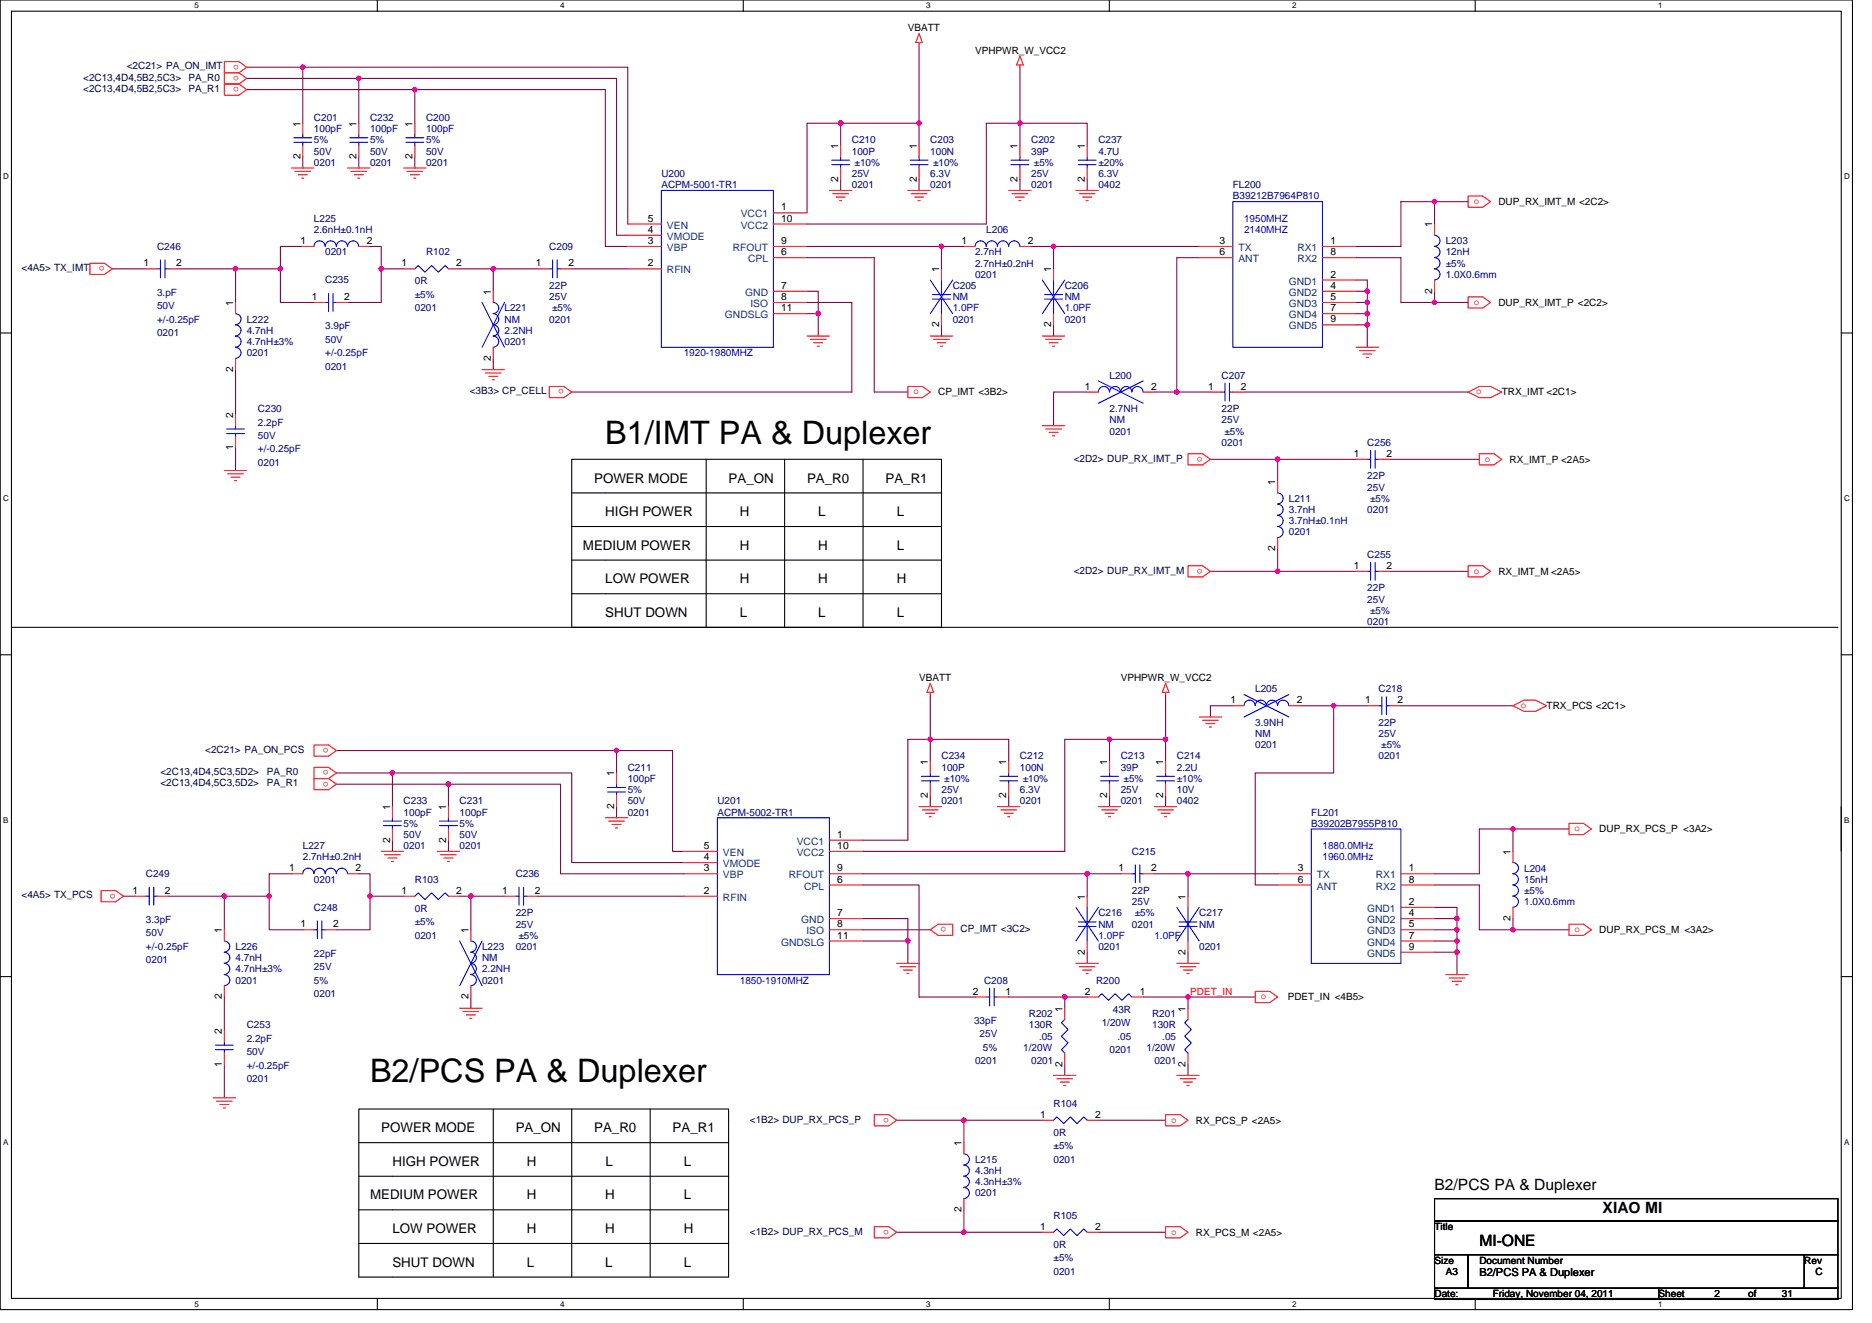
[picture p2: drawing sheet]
<svg xmlns="http://www.w3.org/2000/svg" width="297mm" height="210mm" viewBox="0 0 297 210" stroke-linecap="round" stroke-linejoin="round" font-family="sans-serif">
<path d="M0 0h293.9v207.9h-293.9zM1.8 1.8h290.4v204.3h-290.4z" fill="none" stroke="#000" stroke-width=".17"/>
<g fill="#fff">
<path d="M30.8 .2h.7v1.4h-.7z"/>
<path d="M30.8 206.3h.7v1.4h-.7z"/>
</g>
<path d="M59.9 0v1.8M59.9 206.1v1.8" fill="none" stroke="#000" stroke-width=".17"/>
<g fill="#fff">
<path d="M88.9 .2h.7v1.4h-.7z"/>
<path d="M88.9 206.3h.7v1.4h-.7z"/>
</g>
<path d="M117.9 0v1.8M117.9 206.1v1.8" fill="none" stroke="#000" stroke-width=".17"/>
<g fill="#fff">
<path d="M147 .2h.7v1.4h-.7z"/>
<path d="M147 206.3h.7v1.4h-.7z"/>
</g>
<path d="M176 0v1.8M176 206.1v1.8" fill="none" stroke="#000" stroke-width=".17"/>
<g fill="#fff">
<path d="M205 .2h.7v1.4h-.7z"/>
<path d="M205 206.3h.7v1.4h-.7z"/>
</g>
<path d="M234.1 0v1.8M234.1 206.1v1.8" fill="none" stroke="#000" stroke-width=".17"/>
<g fill="#fff">
<path d="M263.1 .2h.7v1.4h-.7z"/>
<path d="M263.1 206.3h.7v1.4h-.7z"/>
<path d="M.5 27.3h.9v1.4h-.9z"/>
<path d="M292.6 27.3h.9v1.4h-.9z"/>
<path d="M.5 78.4h.9v1.4h-.9z"/>
<path d="M292.6 78.4h.9v1.4h-.9z"/>
</g>
<path d="M0 52.9h1.8M292.2 52.9h1.7" fill="none" stroke="#000" stroke-width=".17"/>
<g fill="#fff">
<path d="M.5 129.5h.8v1.4h-.8z"/>
<path d="M292.6 129.5h.9v1.4h-.9z"/>
</g>
<path d="M0 103.9h1.8M292.2 103.9h1.7" fill="none" stroke="#000" stroke-width=".17"/>
<g fill="#fff">
<path d="M.5 180.5h.8v1.4h-.8z"/>
<path d="M292.6 180.5h.9v1.4h-.9z"/>
</g>
<g fill="none" stroke="#000" stroke-width=".17">
<path d="M90.7 78.2h58.7M90.7 72.9h58.7v26.7h-58.7zM112.1 72.9v26.7M124.5 72.9v26.7M136.9 72.9v26.7M1.8 99.6h289.8M90.7 83.6h58.7M90.7 88.9h58.7M90.7 94.2h58.7M292.2 128v7.1M0 155h1.8M292.2 155h1.7"/>
<path d="M56.9 176h58.7v26.7h-58.7zM78.3 176v26.7M90.7 176v26.7M103.2 176v26.7M56.9 181.4h58.7M56.9 186.7h58.7M56.9 192h58.7M56.9 197.4h58.7M227.6 190.2h64v3.6h-64zM227.6 193.8h64v5.3h-64zM227.6 199.1h5.4v5.4h-5.4zM233 199.1h53.3v5.4h-53.3z"/>
<path d="M286.3 199.1h5.3v5.4h-5.3zM227.6 204.5h35.6v1.7h-35.6zM263.2 204.5h28.4v1.7h-28.4z"/>
</g>
<g fill="none" stroke="#800040" stroke-width=".17">
<path d="M39.2 12.4h17.7v7.2M39.2 14.2h26.6v5.4M39.2 10.7h8.8v8.9M48 10.7h51.6v24.9M56.9 12.4h40.9v24.9h1.8M65.8 14.2h30.3v24.9h3.5M133.4 19.6v3.5M133.4 19.6h12.4M133.4 19.6h-5.3v14.2M145.8 7.1v12.5M145.8 19.6v3.5M161.8 19.6h-5.3v16h-28.4"/>
<path d="M161.8 19.6v3.5M161.8 19.6h10.7v3.5M161.8 10.7v8.9M48 24.9v1.8M48 39.1h-3.5v3.6h-7.1M56.9 24.9v1.8M58.7 39.1h1.8v3.6M65.8 24.9v1.8M128.1 39.1h21.3v3.6M133.4 28.4v1.8M145.8 28.4v1.8M149.4 39.1h3.5"/>
<path d="M161.8 28.4v1.8M163.6 39.1h3.6M167.2 39.1v3.6M167.2 39.1h23.1M172.5 28.4v1.8M227.6 32h5.4M227.6 32h-5.3v7.1h-7.1M227.6 32v3.6M17.8 42.7h5.4M28.5 42.7h8.9v5.3M37.4 58.7v7.1M44.5 42.7v5.3h5.3"/>
<path d="M60.5 42.7h3.5M60.5 42.7v5.3h-5.3M72.9 42.7h5.4M78.3 56.9v1.8M78.3 42.7v3.5M78.3 42.7h7.1M90.7 42.7h8.9M128.1 40.9h10.6v21.3h5.4M128.1 48h7.1v14.2h-44.5M128.1 46.2h1.7v3.6M128.1 49.8h1.7M129.8 49.8v3.5"/>
<path d="M149.4 51.6v1.7M167.2 51.6v1.7M190.3 40.9h-3.6v21.3M215.2 40.9h7.1v7.1h5.3M215.2 48h1.8M215.2 49.8h1.8M215.2 51.6h1.8v3.5M215.2 44.4h1.8v1.8M215.2 46.2h1.8M217 48v1.8M217 46.2v1.8M217 49.8v1.8"/>
<path d="M227.6 48h5.4M227.6 46.2v1.8M37.4 71.1v3.6M172.5 62.2h-5.3v5.4M183.2 62.2h3.5M186.7 62.2h5.4M192.1 72.9h10.6M197.4 62.2h35.6M202.7 72.9h12.5M202.7 72.9v3.6M220.5 72.9h14.2M192.1 90.7h10.6"/>
<path d="M202.7 90.7h12.5M202.7 87.1v3.6M220.5 90.7h12.5M53.4 119.1h44.4v3.6M97.8 119.1h8.9v16h1.8M147.6 110.2v10.7M176.1 117.3v3.6M176.1 117.3h8.9M176.1 117.3h-7.2v17.8h-32M185 117.3v3.6M185 110.2v7.1M195.6 112h-3.5v1.8"/>
<path d="M206.3 112h5.3M211.6 112h5.4M211.6 112v10.7h-12.4v17.8h3.5M222.3 112h17.8M46.3 138.7h-3.6v3.5h-7.1M53.4 124.5h17.8v3.5M53.4 122.7h8.9v5.3M56.9 138.7h1.8v3.5M62.3 133.4v1.7M62.3 122.7h28.4v14.2h17.8M71.2 124.5h17.7v14.2h19.6M71.2 133.4v1.7"/>
<path d="M97.8 128v1.8M136.9 138.7h35.6M147.6 126.2v1.8M160.1 120.9v-3.6h-16v16h-7.2M160.1 126.2v1.8M172.5 138.7h5.3M172.5 138.7v3.5M176.1 126.2v1.8M183.2 138.7h5.3M185 126.2v1.8M188.5 138.7v3.5M188.5 138.7h14.2"/>
<path d="M240.1 131.6h-5.4v7.1h-7.1M240.1 131.6v3.5M240.1 131.6h8.9M19.6 142.2h1.8M26.7 142.2h8.9v5.4M35.6 158.2v5.4M42.7 142.2v5.4h5.3M58.7 142.2v5.4h-5.3M58.7 142.2h5.3M72.9 142.2h1.8v5.4M74.7 142.2h5.3M74.7 158.2v1.8"/>
<path d="M85.4 142.2h23.1M136.9 147.6h10.7M136.9 140.5h8.9v17.7h8.9M136.9 145.8h7.2v3.6M136.9 149.4h7.2M144.1 149.4v3.5M160.1 158.2h8.8M168.9 158.2h3.6M168.9 158.2v1.8M172.5 151.1v1.8M181.4 158.2h7.1M188.5 158.2v1.8"/>
<path d="M188.5 158.2h10.7M188.5 151.1v1.8M227.6 144h3.6v1.8M227.6 145.8h3.6M227.6 147.6h3.6M227.6 149.4h3.6M227.6 151.1h3.6M227.6 140.5h7.1v7.1h5.4M231.2 151.1v3.6M231.2 145.8v1.8M231.2 147.6v1.8M231.2 149.4v1.7"/>
<path d="M240.1 145.8v1.8M240.1 147.6h8.9M35.6 168.9v5.3M142.3 177.8h10.6v3.6M152.9 177.8h12.5M168.9 168.9v1.8M174.3 177.8h10.7M188.5 168.9v1.8M142.3 195.6h10.6M152.9 192v3.6M152.9 195.6h12.5M174.3 195.6h10.7"/>
</g>
<g fill="#f0f" stroke="#f0f" stroke-width=".17">
<circle cx="56.9" cy="12.4" r=".35"/>
<circle cx="48" cy="10.7" r=".35"/>
<circle cx="65.8" cy="14.2" r=".35"/>
<circle cx="149.4" cy="39.1" r=".35"/>
<circle cx="186.7" cy="62.2" r=".35"/>
<circle cx="216.9" cy="46.2" r=".35"/>
<circle cx="216.9" cy="49.8" r=".35"/>
<circle cx="216.9" cy="51.5" r=".35"/>
<circle cx="227.6" cy="32" r=".35"/>
<circle cx="129.8" cy="49.8" r=".35"/>
<circle cx="167.2" cy="39.1" r=".35"/>
<circle cx="216.9" cy="48" r=".35"/>
<circle cx="78.3" cy="42.7" r=".35"/>
<circle cx="97.8" cy="119.1" r=".35"/>
<circle cx="188.5" cy="138.7" r=".35"/>
<circle cx="172.5" cy="138.7" r=".35"/>
<circle cx="231.2" cy="151.1" r=".35"/>
<circle cx="231.2" cy="145.8" r=".35"/>
<circle cx="231.2" cy="147.6" r=".35"/>
<circle cx="231.2" cy="149.3" r=".35"/>
<circle cx="144" cy="149.3" r=".35"/>
<circle cx="62.3" cy="122.7" r=".35"/>
<circle cx="71.1" cy="124.4" r=".35"/>
<circle cx="74.7" cy="142.2" r=".35"/>
<circle cx="227.6" cy="48" r=".35"/>
<circle cx="240.1" cy="131.6" r=".35"/>
<circle cx="240.1" cy="147.6" r=".35"/>
<circle cx="202.7" cy="72.9" r=".35"/>
<circle cx="202.7" cy="90.7" r=".35"/>
<circle cx="152.9" cy="195.6" r=".35"/>
<circle cx="152.9" cy="177.8" r=".35"/>
<circle cx="133.4" cy="19.5" r=".35"/>
<circle cx="145.8" cy="19.5" r=".35"/>
<circle cx="60.5" cy="42.7" r=".35"/>
<circle cx="161.8" cy="19.5" r=".35"/>
<circle cx="147.6" cy="117.3" r=".35"/>
<circle cx="184.9" cy="117.3" r=".35"/>
<circle cx="176" cy="117.3" r=".35"/>
<circle cx="44.5" cy="42.7" r=".35"/>
<circle cx="37.4" cy="42.7" r=".35"/>
<circle cx="58.7" cy="142.2" r=".35"/>
<circle cx="42.7" cy="142.2" r=".35"/>
<circle cx="35.6" cy="142.2" r=".35"/>
<circle cx="211.6" cy="112" r=".35"/>
<circle cx="168.9" cy="158.2" r=".35"/>
<circle cx="188.5" cy="158.2" r=".35"/>
</g>
<g fill="none" stroke="#f00" stroke-width=".17">
<path d="M35.6 9.8h2.3l1.3 .9-1.3 .9h-2.3zM35.6 13.3h2.3l1.3 .9-1.3 .9h-2.3zM37.9 11.6h-2.3v1.7h2.3M37.9 11.6l1.3 .8-1.3 .9M48 19.6v1.7M56.9 19.6v1.7M65.8 19.6v1.7M145.8 5.3l.6 1.5h-1.1zM145.8 6.8v.3M161.8 8.9l.6 1.4h-1.1zM161.8 10.3v.4M46.3 26.7h3.5"/>
<path d="M46.8 27.2h2.5M47.3 27.7h1.5M47.9 28.3h.3M48 23.1v1.8M48 39.1h1.8M55.2 26.7h3.5M55.7 27.2h2.5M56.2 27.7h1.5M56.8 28.3h.3M56.9 23.1v1.8M56.9 39.1h1.8M64 26.7h3.6"/>
<path d="M64.6 27.2h2.5M65.1 27.7h1.4M65.7 28.3h.3M65.8 23.1v1.8M99.6 39.1h5.3M99.6 37.3h5.3M99.6 35.6h5.3M122.7 33.8h5.4M122.7 35.6h5.4M122.7 39.1h5.4M131.6 30.2h3.6M132.1 30.8h2.5"/>
<path d="M132.7 31.3h1.4M133.2 31.8h.4M133.4 23.1v1.8M133.4 26.7v1.7M144.1 30.2h3.5M144.6 30.8h2.5M145.1 31.3h1.5M145.7 31.8h.3M145.8 23.1v1.8M145.8 26.7v1.7M152.9 39.1h1.8M160.1 30.2h3.5"/>
<path d="M160.6 30.8h2.5M161.1 31.3h1.5M161.7 31.8h.3M161.8 39.1h1.8M161.8 23.1v1.8M161.8 26.7v1.7M170.7 30.2h3.6M171.3 30.8h2.5M171.8 31.3h1.4M172.3 31.8h.4M172.5 23.1v1.8M172.5 26.7v1.7"/>
<path d="M190.3 39.1h5.3M209.8 39.1h5.4M227.6 35.6v1.7M233 31.1h2.3l1.2 .9-1.2 .9h-2.3zM14.3 41.8h2.3l1.2 .9-1.2 .9h-2.3zM23.2 42.7h1.7M26.7 42.7h1.8M37.4 48v1.8M37.4 56.9v1.8M49.8 48h1.8M53.4 48h1.8M64 42.7h1.8"/>
<path d="M71.2 42.7h1.7M76.5 58.7h3.5M77 59.2h2.5M77.6 59.7h1.4M78.3 46.2v1.8M78.3 55.1v1.8M85.4 42.7h1.8M88.9 42.7h1.8M99.6 42.7h5.3M122.7 48h5.4M122.7 40.9h5.4M122.7 46.2h5.4"/>
<path d="M122.7 49.8h5.4M128.1 53.3h3.5M128.6 53.9h2.5M129.1 54.4h1.5M129.7 54.9h.3M147.6 53.3h3.6M148.1 53.9h2.5M148.7 54.4h1.4M149.2 54.9h.4M149.4 42.7v1.7M149.4 49.8v1.8M165.4 53.3h3.5"/>
<path d="M165.9 53.9h2.5M166.5 54.4h1.4M167 54.9h.3M167.2 42.7v1.7M167.2 49.8v1.8M190.3 40.9h5.3M209.8 40.9h5.4M209.8 44.4h5.4M209.8 46.2h5.4M209.8 48h5.4M209.8 49.8h5.4M209.8 51.6h5.4"/>
<path d="M215.2 55.1h3.5M215.7 55.6h2.5M216.2 56.2h1.5M216.8 56.7h.3M227.6 44.4v1.8M233 47.1h2.3l1.2 .9-1.2 .9h-2.3zM35.6 74.7h3.6M36.1 75.2h2.5M36.7 75.7h1.4M37.2 76.3h.3M37.4 69.3v1.8M37.4 65.8v1.8"/>
<path d="M78.1 60.3h.3M87.2 61.3h2.3l1.2 .9-1.2 .9h-2.3zM144.1 61.3h2.3l1.2 .9-1.2 .9h-2.3zM165.4 67.6h3.5M165.9 68.1h2.5M166.5 68.6h1.4M167 69.2h.3M172.5 62.2h1.8M181.4 62.2h1.8M188.5 72h2.3l1.3 .9-1.3 .9h-2.3zM192.1 62.2h1.7M195.6 62.2h1.8"/>
<path d="M202.7 76.5v1.7M215.2 72.9h1.8M218.7 72.9h1.8M233 62.2l1.7-.9h1.8l1.8 .9-1.8 .9h-1.8zM234.7 72h2.3l1.3 .9-1.3 .9h-2.3zM188.5 89.8h2.3l1.3 .9-1.3 .9h-2.3zM202.7 85.3v1.8M215.2 90.7h1.8M218.7 90.7h1.8M233 89.8h2.3l1.2 .9-1.2 .9h-2.3zM49.8 118.2h2.3l1.3 .9-1.3 .9h-2.3zM147.6 108.5l.5 1.4h-1z"/>
<path d="M147.6 109.9v.3M185 108.5l.5 1.4h-1.1zM185 109.9v.3M190.3 113.8h3.5M190.8 114.3h2.5M191.3 114.9h1.5M191.9 115.4h.3M195.6 112h1.8M204.5 112h1.8M217 112h1.7M220.5 112h1.8M240.1 112l1.7-.9h1.8l1.8 .9-1.8 .9h-1.8z"/>
<path d="M46.3 138.7h1.7M49.8 121.8h2.3l1.3 .9-1.3 .9h-2.3zM49.8 123.6h2.3l1.3 .9-1.3 .8h-2.3zM55.2 138.7h1.7M60.5 135.1h3.5M61 135.7h2.5M61.5 136.2h1.5M62.1 136.7h.3M62.3 128v1.8M62.3 131.6v1.7M69.4 135.1h3.5M69.9 135.7h2.5"/>
<path d="M70.4 136.2h1.5M71 136.7h.3M71.2 128v1.8M71.2 131.6v1.7M96.1 129.8h3.5M96.6 130.3h2.5M97.1 130.9h1.4M97.7 131.4h.3M97.8 122.7v1.8M97.8 126.2v1.8M108.5 138.7h5.3M108.5 136.9h5.3"/>
<path d="M108.5 135.1h5.3M131.6 133.3h5.3M131.6 135.1h5.3M131.6 138.7h5.3M145.8 128h3.6M146.4 128.5h2.5M146.9 129.1h1.4M147.4 129.6h.4M147.6 120.9v1.8M147.6 124.5v1.7M158.3 128h3.5M158.8 128.5h2.5"/>
<path d="M159.3 129.1h1.5M159.9 129.6h.3M160.1 120.9v1.8M160.1 124.5v1.7M174.3 128h3.5M174.8 128.5h2.5M175.3 129.1h1.5M175.9 129.6h.3M176.1 120.9v1.8M176.1 124.5v1.7M177.8 138.7h1.8M181.4 138.7h1.8"/>
<path d="M183.2 128h3.5M183.7 128.5h2.5M184.2 129.1h1.5M184.8 129.6h.3M185 120.9v1.8M185 124.5v1.7M202.7 138.7h5.4M222.3 138.7h5.3M240.1 135.1v1.8M249 130.7h2.3l1.2 .9-1.2 .9h-2.3zM16 141.4h2.3l1.3 .8-1.3 .9h-2.3zM21.4 142.2h1.8"/>
<path d="M24.9 142.2h1.8M35.6 147.6v1.8M35.6 156.5v1.7M48 147.6h1.8M51.6 147.6h1.8M64 142.2h1.8M71.2 142.2h1.7M74.7 147.6v1.8M74.7 156.5v1.7M80 142.2h1.8M83.6 142.2h1.8M108.5 142.2h5.3"/>
<path d="M131.6 147.6h5.3M131.6 140.5h5.3M131.6 145.8h5.3M131.6 149.4h5.3M142.3 152.9h3.5M142.8 153.4h2.5M143.3 154h1.5M143.9 154.5h.3M147.6 147.6l1.3-.9h2.3v1.8h-2.3zM154.7 158.2h1.8M158.3 158.2h1.8M170.7 152.9h3.6"/>
<path d="M171.3 153.4h2.5M171.8 154h1.4M172.3 154.5h.4M172.5 142.2v1.8M172.5 149.4v1.7M172.5 158.2h1.8M179.6 158.2h1.8M186.7 152.9h3.6M187.3 153.4h2.5M187.8 154h1.4M188.3 154.5h.4M188.5 142.2v1.8"/>
<path d="M188.5 149.4v1.7M199.2 157.4h2.3l1.2 .8-1.2 .9h-2.3zM202.7 140.5h5.4M222.3 140.5h5.3M222.3 144h5.3M222.3 145.8h5.3M222.3 147.6h5.3M222.3 149.4h5.3M222.3 151.1h5.3M229.4 154.7h3.6M229.9 155.2h2.5M230.5 155.7h1.4"/>
<path d="M231 156.3h.3M240.1 144v1.8M249 146.7h2.3l1.2 .9-1.2 .9h-2.3zM33.8 174.2h3.6M34.4 174.8h2.4M34.9 175.3h1.4M35.4 175.9h.4M35.6 167.1v1.8M35.6 163.6v1.8M72.9 160h3.6M73.5 160.5h2.5M74 161.1h1.4"/>
<path d="M74.5 161.6h.4M138.7 176.9h2.3l1.3 .9-1.3 .9h-2.3zM165.4 177.8h1.8M167.2 170.7h3.5M167.7 171.2h2.5M168.2 171.7h1.5M168.8 172.3h.3M168.9 160v1.8M168.9 167.1v1.8M172.5 177.8h1.8M185 176.9h2.3l1.2 .9-1.2 .9h-2.3zM186.7 170.7h3.6"/>
<path d="M187.3 171.2h2.5M187.8 171.7h1.4M188.3 172.3h.4M188.5 160v1.8M188.5 167.1v1.8M138.7 194.7h2.3l1.3 .9-1.3 .9h-2.3zM152.9 181.4v1.7M152.9 190.2v1.8M165.4 195.6h1.8M172.5 195.6h1.8M185 194.7h2.3l1.2 .9-1.2 .9h-2.3z"/>
</g>
<g fill="none" stroke="#00f" stroke-width=".17">
<path d="M46.6 21.9h2.9M46.6 22.6h2.9M48 21.3v.6M48 22.6v.5M51.6 39.1a.88 .88 0 0 0-.9-.9 .88 .88 0 0 0-.9 .9M53.4 39.1a.88 .88 0 0 0-.9-.9 .88 .88 0 0 0-.9 .9M55.5 21.9h2.9M55.5 22.6h2.9M56.9 39.1a.89 .89 0 0 0-.9-.9 .89 .89 0 0 0-.9 .9 .88 .88 0 0 0-.8-.9 .88 .88 0 0 0-.9 .9M56.9 21.3v.6M56.9 22.6v.5M64.4 21.9h2.8"/>
<path d="M64.4 22.6h2.8M65.8 21.3v.6M65.8 22.6v.5M104.9 30.2h17.8v24.9h-17.8zM132 25.4h2.8M132 26.1h2.8M133.4 24.9v.5M133.4 26.1v.6M144.4 25.4h2.9M144.4 26.1h2.9M145.8 24.9v.5M145.8 26.1v.6"/>
<path d="M160 39.1a.89 .89 0 0 0-.9-.9 .89 .89 0 0 0-.8 .9 .89 .89 0 0 0-.9-.9 .89 .89 0 0 0-.9 .9 .88 .88 0 0 0-.9-.9 .88 .88 0 0 0-.9 .9M160.4 25.4h2.9M160.4 26.1h2.9M161.8 39.1a.88 .88 0 0 0-.9-.9 .88 .88 0 0 0-.8 .9M161.8 24.9v.5M161.8 26.1v.6M171.1 25.4h2.8M171.1 26.1h2.8M172.5 24.9v.5M172.5 26.1v.6M195.6 32h14.2v23.1h-14.2zM227.6 37.3a.88 .88 0 0 1 .9 .9 .88 .88 0 0 1-.9 .9 .89 .89 0 0 1 .9 .9 .89 .89 0 0 1-.9 .9"/>
<path d="M24.9 42.7h.6M25.5 41.3v2.8M26.2 41.3v2.8M26.2 42.7h.5M37.4 49.8a.88 .88 0 0 1 .8 .9 .88 .88 0 0 1-.8 .8M37.4 51.6a.88 .88 0 0 1 .8 .8 .88 .88 0 0 1-.8 .9M37.4 53.3a.88 .88 0 0 1 .8 .9 .88 .88 0 0 1-.8 .9 .89 .89 0 0 1 .8 .9 .89 .89 0 0 1-.8 .9M51.6 48h.5M52.1 46.6v2.8M52.8 46.6v2.8M52.8 48h.6M65.8 42.7l.6-.6 1 1.1 1.1-1.1 1.1 1.1 1-1.1 .6 .6"/>
<path d="M76.5 48l3.5 7.1M78.2 48a.88 .88 0 0 1 .9 .9 .88 .88 0 0 1-.9 .9M78.2 49.8a.88 .88 0 0 1 .9 .9 .88 .88 0 0 1-.9 .8M78.2 51.6a.88 .88 0 0 1 .9 .8 .88 .88 0 0 1-.9 .9M78.2 53.3a.88 .88 0 0 1 .9 .9 .88 .88 0 0 1-.9 .9M80 48l-3.5 7.1M87.2 42.7h.5M87.7 41.3v2.8M88.4 41.3v2.8M88.4 42.7h.5M147.6 44.4l3.6 5.4M148 46.8h2.8"/>
<path d="M148 47.5h2.8M149.4 44.4v2.4M149.4 47.5v2.3M151.2 44.4l-3.6 5.4M165.4 44.4l3.5 5.4M165.8 46.8h2.8M165.8 47.5h2.8M167.2 44.4v2.4M167.2 47.5v2.3M168.9 44.4l-3.5 5.4M227.6 40.9a.88 .88 0 0 1 .9 .9 .88 .88 0 0 1-.9 .9M227.6 42.7a.88 .88 0 0 1 .9 .9 .88 .88 0 0 1-.9 .8"/>
<path d="M36 68.8h2.8M36 68.1h2.8M37.4 68.8v.5M37.4 67.6v.5M174.3 60.5l7.1 3.5M174.3 62.2a.88 .88 0 0 1 .9-.9 .88 .88 0 0 1 .8 .9 .89 .89 0 0 1 .9-.9 .89 .89 0 0 1 .9 .9 .89 .89 0 0 1 .9-.9 .89 .89 0 0 1 .9 .9M179.6 62.2a.88 .88 0 0 1 .9-.9 .88 .88 0 0 1 .9 .9M181.4 60.5l-7.1 3.5M193.8 62.2h.6M194.4 60.8v2.8M195.1 60.8v2.8M195.1 62.2h.5"/>
<path d="M202.7 78.2a.88 .88 0 0 1 .9 .9 .88 .88 0 0 1-.9 .9M217 72.9h.5M217.5 71.5v2.8M218.2 71.5v2.8M218.2 72.9h.5M202.7 80a.88 .88 0 0 1 .9 .9 .88 .88 0 0 1-.9 .9M202.7 81.8a.88 .88 0 0 1 .9 .9 .88 .88 0 0 1-.9 .8M202.7 83.6a.88 .88 0 0 1 .9 .8 .88 .88 0 0 1-.9 .9M217 90.7h.5M217.5 89.3v2.8M218.2 89.3v2.8M218.2 90.7h.5"/>
<path d="M197.4 110.2l7.1 3.6M199.2 112a.88 .88 0 0 0-.9-.9 .88 .88 0 0 0-.9 .9M200.9 112a.88 .88 0 0 0-.8-.9 .88 .88 0 0 0-.9 .9M202.7 112a.88 .88 0 0 0-.9-.9 .88 .88 0 0 0-.8 .9M204.5 112a.88 .88 0 0 0-.9-.9 .88 .88 0 0 0-.9 .9M204.5 110.2l-7.1 3.6M218.7 112h.6M219.3 110.6v2.8M220 110.6v2.8M220 112h.5M49.8 138.7a.88 .88 0 0 0-.9-.9 .88 .88 0 0 0-.9 .9M51.6 138.7a.88 .88 0 0 0-.9-.9 .88 .88 0 0 0-.9 .9"/>
<path d="M53.4 138.7a.88 .88 0 0 0-.9-.9 .88 .88 0 0 0-.9 .9M55.1 138.7a.88 .88 0 0 0-.8-.9 .88 .88 0 0 0-.9 .9M60.9 130.3h2.8M60.9 131h2.8M62.3 129.8v.5M62.3 131v.6M69.7 130.3h2.9M69.7 131h2.9M71.2 129.8v.5M71.2 131v.6M96.4 125h2.8M96.4 125.7h2.8"/>
<path d="M97.8 124.5v.5M97.8 125.7v.5M113.8 129.8h17.8v24.9h-17.8zM146.2 123.2h2.8M146.2 123.9h2.8M147.6 122.7v.5M147.6 123.9v.6M158.6 123.2h2.9M158.6 123.9h2.9M160.1 122.7v.5M160.1 123.9v.6M174.6 123.2h2.9"/>
<path d="M174.6 123.9h2.9M176.1 122.7v.5M176.1 123.9v.6M179.6 138.7h.5M180.1 137.3v2.8M180.9 137.3v2.8M180.9 138.7h.5M183.5 123.2h2.9M183.5 123.9h2.9M185 122.7v.5M185 123.9v.6M208.1 131.6h14.2v21.3h-14.2z"/>
<path d="M240 136.9a.88 .88 0 0 1 .9 .9 .88 .88 0 0 1-.9 .9 .89 .89 0 0 1 .9 .9 .89 .89 0 0 1-.9 .8M23.2 142.2h.5M23.7 140.8v2.9M24.4 140.8v2.9M24.4 142.2h.5M35.6 149.4a.88 .88 0 0 1 .9 .8 .88 .88 0 0 1-.9 .9M35.6 151.1a.88 .88 0 0 1 .9 .9 .88 .88 0 0 1-.9 .9M35.6 152.9a.88 .88 0 0 1 .9 .9 .88 .88 0 0 1-.9 .9 .89 .89 0 0 1 .9 .9 .89 .89 0 0 1-.9 .8M49.8 147.6h.6M50.4 146.2v2.8M51.1 146.2v2.8M51.1 147.6h.5"/>
<path d="M65.8 142.2l.6-.5 1 1.1 1.1-1.1 1.1 1.1 1-1.1 .6 .5M72.9 149.4l3.6 7.1M74.7 149.4a.88 .88 0 0 1 .9 .8 .88 .88 0 0 1-.9 .9M74.7 151.1a.88 .88 0 0 1 .9 .9 .88 .88 0 0 1-.9 .9M74.7 152.9a.88 .88 0 0 1 .9 .9 .88 .88 0 0 1-.9 .9 .89 .89 0 0 1 .9 .9 .89 .89 0 0 1-.9 .8M76.5 149.4l-3.6 7.1M81.8 142.2h.6M82.4 140.8v2.9M83.1 140.8v2.9M83.1 142.2h.5M156.5 158.2h.5M157 156.8v2.9"/>
<path d="M157.8 156.8v2.9M157.8 158.2h.5M170.7 144l3.6 5.4M171.1 146.3h2.8M171.1 147h2.8M172.5 144v2.3M172.5 147v2.4M174.3 158.2l.5-.5 1.1 1.1 1.1-1.1 1 1.1 1.1-1.1 .5 .5M174.3 144l-3.6 5.4M186.7 144l3.6 5.4M187.1 146.3h2.8M187.1 147h2.8"/>
<path d="M188.5 144v2.3M188.5 147v2.4M190.3 144l-3.6 5.4M240 140.5a.88 .88 0 0 1 .9 .8 .88 .88 0 0 1-.9 .9M240 142.2a.88 .88 0 0 1 .9 .9 .88 .88 0 0 1-.9 .9M34.2 166.6h2.8M34.2 165.9h2.8M35.6 166.6v.5M35.6 165.4v.5M167.2 177.8l.5-.5 1.1 1 1-1 1.1 1 1.1-1 .5 .5M168.9 161.8l-.5 .5 1.1 1.1-1.1 1.1 1.1 1-1.1 1.1 .5 .5M188.5 161.8l-.5 .5 1 1.1-1 1.1 1 1-1 1.1 .5 .5"/>
<path d="M152.9 183.1a.88 .88 0 0 1 .9 .9 .88 .88 0 0 1-.9 .9 .89 .89 0 0 1 .9 .9 .89 .89 0 0 1-.9 .9 .89 .89 0 0 1 .9 .9 .89 .89 0 0 1-.9 .8 .89 .89 0 0 1 .9 .9 .89 .89 0 0 1-.9 .9M167.2 195.6l.5-.5 1.1 1 1-1 1.1 1 1.1-1 .5 .5"/>
</g>
<g font-size="5.1">
<text x="96.1" y="70.4">B1/IMT PA &amp; Duplexer</text>
<text x="58.7" y="171.7">B2/PCS PA &amp; Duplexer</text>
</g>
<g font-size="2.5">
<text x="227.6" y="188.9">B2/PCS PA &amp; Duplexer</text>
<text x="234.7" y="197.8">MI-ONE</text>
<text x="254.3" y="192.5">XIAO MI</text>
</g>
<g font-size="2.1">
<text x="94.3" y="76.6">POWER MODE</text>
<text x="115.6" y="76.6">PA_ON</text>
<text x="128.1" y="76.6">PA_R0</text>
<text x="140.5" y="76.6">PA_R1</text>
<text x="96.1" y="81.9">HIGH POWER</text>
<text x="117.4" y="81.9">H</text>
<text x="129.8" y="81.9">L</text>
<text x="142.3" y="81.9">L</text>
<text x="92.5" y="87.2">MEDIUM POWER</text>
<text x="117.4" y="87.2">H</text>
<text x="129.8" y="87.2">H</text>
<text x="142.3" y="87.2">L</text>
<text x="96.1" y="92.6">LOW POWER</text>
<text x="117.4" y="92.6">H</text>
<text x="129.8" y="92.6">H</text>
<text x="142.3" y="92.6">H</text>
<text x="96.1" y="97.9">SHUT DOWN</text>
<text x="117.4" y="97.9">L</text>
<text x="129.8" y="97.9">L</text>
<text x="142.3" y="97.9">L</text>
<text x="60.5" y="179.7">POWER MODE</text>
<text x="81.8" y="179.7">PA_ON</text>
<text x="94.3" y="179.7">PA_R0</text>
<text x="106.7" y="179.7">PA_R1</text>
<text x="62.3" y="185">HIGH POWER</text>
<text x="83.6" y="185">H</text>
<text x="96.1" y="185">L</text>
<text x="108.5" y="185">L</text>
<text x="58.7" y="190.4">MEDIUM POWER</text>
<text x="83.6" y="190.4">H</text>
<text x="96.1" y="190.4">H</text>
<text x="108.5" y="190.4">L</text>
<text x="62.3" y="195.7">LOW POWER</text>
<text x="83.6" y="195.7">H</text>
<text x="96.1" y="195.7">H</text>
<text x="108.5" y="195.7">H</text>
<text x="62.3" y="201">SHUT DOWN</text>
<text x="83.6" y="201">L</text>
<text x="96.1" y="201">L</text>
<text x="108.5" y="201">L</text>
</g>
<text font-size="1.8" x="234.7" y="202.5">B2/PCS PA &amp; Duplexer</text>
<g font-size="1.6">
<text x="144.1" y="5">VBATT</text>
<text x="154.7" y="8.5">VPHPWR_W_VCC2</text>
<text x="47.7" y="20.1" transform="rotate(-90 47.7 20.1)">1</text>
<text x="56.6" y="20.1" transform="rotate(-90 56.6 20.1)">1</text>
<text x="65.4" y="20.1" transform="rotate(-90 65.4 20.1)">1</text>
<text x="133" y="23.6" transform="rotate(-90 133 23.6)">1</text>
<text x="145.5" y="23.6" transform="rotate(-90 145.5 23.6)">1</text>
<text x="161.5" y="23.6" transform="rotate(-90 161.5 23.6)">1</text>
<text x="172.1" y="23.6" transform="rotate(-90 172.1 23.6)">1</text>
<text x="47.7" y="25.3" transform="rotate(-90 47.7 25.3)">2</text>
<text x="56.6" y="25.3" transform="rotate(-90 56.6 25.3)">2</text>
<text x="65.4" y="25.3" transform="rotate(-90 65.4 25.3)">2</text>
<text x="133" y="28.8" transform="rotate(-90 133 28.8)">2</text>
<text x="145.5" y="28.8" transform="rotate(-90 145.5 28.8)">2</text>
<text x="161.5" y="28.8" transform="rotate(-90 161.5 28.8)">2</text>
<text x="172.1" y="28.8" transform="rotate(-90 172.1 28.8)">2</text>
<text x="102.8" y="35.2">5</text>
<text x="124" y="33.4">1</text>
<text x="124" y="35.2">10</text>
<text x="237.8" y="32.5">DUP_RX_IMT_M &lt;2C2&gt;</text>
<text x="47.7" y="38.7">1</text>
<text x="58.2" y="38.7">2</text>
<text x="102.8" y="38.7">3</text>
<text x="102.8" y="37">4</text>
<text x="124" y="40.5">6</text>
<text x="124" y="38.7">9</text>
<text x="152.6" y="38.7">1</text>
<text x="163.1" y="38.7">2</text>
<text x="193.5" y="38.7">3</text>
<text x="193.5" y="40.5">6</text>
<text x="211.1" y="38.7">1</text>
<text x="211.1" y="40.5">8</text>
<text x="227.2" y="36.1" transform="rotate(-90 227.2 36.1)">1</text>
<text x="22.8" y="42.3">1</text>
<text x="28" y="42.3">2</text>
<text x="49.5" y="47.6">1</text>
<text x="54.6" y="47.6">2</text>
<text x="63.7" y="42.3">1</text>
<text x="72.4" y="42.3">2</text>
<text x="77.9" y="46.8" transform="rotate(-90 77.9 46.8)">1</text>
<text x="85" y="42.3">1</text>
<text x="90.2" y="42.3">2</text>
<text x="102.8" y="42.3">2</text>
<text x="124" y="45.8">7</text>
<text x="124" y="47.6">8</text>
<text x="149" y="43.2" transform="rotate(-90 149 43.2)">1</text>
<text x="166.8" y="43.2" transform="rotate(-90 166.8 43.2)">1</text>
<text x="211.1" y="44.1">2</text>
<text x="211.1" y="45.8">4</text>
<text x="211.1" y="47.6">5</text>
<text x="227.2" y="46.6" transform="rotate(-90 227.2 46.6)">2</text>
<text x="37" y="48.5" transform="rotate(-90 37 48.5)">1</text>
<text x="124" y="49.4">11</text>
<text x="149" y="51.9" transform="rotate(-90 149 51.9)">2</text>
<text x="166.8" y="51.9" transform="rotate(-90 166.8 51.9)">2</text>
<text x="211.1" y="49.4">7</text>
<text x="211.1" y="51.2">9</text>
<text x="237.8" y="48.5">DUP_RX_IMT_P &lt;2C2&gt;</text>
<text x="37" y="59.1" transform="rotate(-90 37 59.1)">2</text>
<text x="77.9" y="57.3" transform="rotate(-90 77.9 57.3)">2</text>
<text x="148.9" y="62.8">CP_IMT &lt;3B2&gt;</text>
<text x="172.1" y="61.8">1</text>
<text x="182.6" y="61.8">2</text>
<text x="191.7" y="61.8">1</text>
<text x="196.9" y="61.8">2</text>
<text x="238.3" y="62.8">TRX_IMT &lt;2C1&gt;</text>
<text x="37" y="71.5" transform="rotate(-90 37 71.5)">1</text>
<text x="37" y="66.3" transform="rotate(-90 37 66.3)">2</text>
<text x="202.3" y="77" transform="rotate(-90 202.3 77)">1</text>
<text x="214.8" y="72.5">1</text>
<text x="220" y="72.5">2</text>
<text x="239.5" y="73.4">RX_IMT_P &lt;2A5&gt;</text>
<text x="202.3" y="87.5" transform="rotate(-90 202.3 87.5)">2</text>
<text x="214.8" y="90.3">1</text>
<text x="220" y="90.3">2</text>
<text x="237.8" y="91.2">RX_IMT_M &lt;2A5&gt;</text>
<text x="145.8" y="108.1">VBATT</text>
<text x="177.8" y="108.1">VPHPWR_W_VCC2</text>
<text x="195.3" y="111.6">1</text>
<text x="205.8" y="111.6">2</text>
<text x="216.6" y="111.6">1</text>
<text x="221.8" y="111.6">2</text>
<text x="245.4" y="112.5">TRX_PCS &lt;2C1&gt;</text>
<text x="97.4" y="123.2" transform="rotate(-90 97.4 123.2)">1</text>
<text x="147.2" y="121.4" transform="rotate(-90 147.2 121.4)">1</text>
<text x="159.7" y="121.4" transform="rotate(-90 159.7 121.4)">1</text>
<text x="175.7" y="121.4" transform="rotate(-90 175.7 121.4)">1</text>
<text x="184.6" y="121.4" transform="rotate(-90 184.6 121.4)">1</text>
<text x="61.9" y="128.5" transform="rotate(-90 61.9 128.5)">1</text>
<text x="70.8" y="128.5" transform="rotate(-90 70.8 128.5)">1</text>
<text x="97.4" y="128.4" transform="rotate(-90 97.4 128.4)">2</text>
<text x="147.2" y="126.6" transform="rotate(-90 147.2 126.6)">2</text>
<text x="159.7" y="126.6" transform="rotate(-90 159.7 126.6)">2</text>
<text x="175.7" y="126.6" transform="rotate(-90 175.7 126.6)">2</text>
<text x="184.6" y="126.6" transform="rotate(-90 184.6 126.6)">2</text>
<text x="61.9" y="133.7" transform="rotate(-90 61.9 133.7)">2</text>
<text x="70.8" y="133.7" transform="rotate(-90 70.8 133.7)">2</text>
<text x="111.7" y="136.5">4</text>
<text x="111.7" y="134.7">5</text>
<text x="132.9" y="133">1</text>
<text x="132.9" y="134.7">10</text>
<text x="239.7" y="135.7" transform="rotate(-90 239.7 135.7)">1</text>
<text x="253.8" y="132.1">DUP_RX_PCS_P &lt;3A2&gt;</text>
<text x="21" y="141.9">1</text>
<text x="26.2" y="141.9">2</text>
<text x="45.9" y="138.3">1</text>
<text x="56.4" y="138.3">2</text>
<text x="63.7" y="141.9">1</text>
<text x="72.4" y="141.9">2</text>
<text x="79.7" y="141.9">1</text>
<text x="84.9" y="141.9">2</text>
<text x="111.7" y="141.9">2</text>
<text x="111.7" y="138.3">3</text>
<text x="132.9" y="140.1">6</text>
<text x="132.9" y="138.3">9</text>
<text x="172.1" y="142.8" transform="rotate(-90 172.1 142.8)">1</text>
<text x="177.5" y="138.3">1</text>
<text x="182.6" y="138.3">2</text>
<text x="188.1" y="142.8" transform="rotate(-90 188.1 142.8)">1</text>
<text x="205.9" y="138.3">3</text>
<text x="205.9" y="140.1">6</text>
<text x="223.5" y="138.3">1</text>
<text x="223.5" y="140.1">8</text>
<text x="223.5" y="143.6">2</text>
<text x="35.2" y="148.1" transform="rotate(-90 35.2 148.1)">1</text>
<text x="47.7" y="147.2">1</text>
<text x="52.8" y="147.2">2</text>
<text x="74.3" y="148.1" transform="rotate(-90 74.3 148.1)">1</text>
<text x="132.9" y="145.4">7</text>
<text x="132.9" y="147.2">8</text>
<text x="132.9" y="149">11</text>
<text x="223.5" y="145.4">4</text>
<text x="223.5" y="147.2">5</text>
<text x="223.5" y="149">7</text>
<text x="239.7" y="146.2" transform="rotate(-90 239.7 146.2)">2</text>
<text x="253.8" y="148.1">DUP_RX_PCS_M &lt;3A2&gt;</text>
<text x="172.1" y="151.5" transform="rotate(-90 172.1 151.5)">2</text>
<text x="188.1" y="151.5" transform="rotate(-90 188.1 151.5)">2</text>
<text x="223.5" y="150.7">9</text>
<text x="35.2" y="158.6" transform="rotate(-90 35.2 158.6)">2</text>
<text x="74.3" y="158.6" transform="rotate(-90 74.3 158.6)">2</text>
<text x="154.4" y="157.9">2</text>
<text x="159.5" y="157.9">1</text>
<text x="168.6" y="160.5" transform="rotate(-90 168.6 160.5)">1</text>
<text x="172.1" y="157.9">2</text>
<text x="180.9" y="157.9">1</text>
<text x="188.1" y="160.5" transform="rotate(-90 188.1 160.5)">1</text>
<text x="204.3" y="158.8">PDET_IN &lt;4B5&gt;</text>
<text x="35.2" y="164.1" transform="rotate(-90 35.2 164.1)">2</text>
<text x="35.2" y="169.3" transform="rotate(-90 35.2 169.3)">1</text>
<text x="168.6" y="169.3" transform="rotate(-90 168.6 169.3)">2</text>
<text x="188.1" y="169.3" transform="rotate(-90 188.1 169.3)">2</text>
<text x="165" y="177.4">1</text>
<text x="173.8" y="177.4">2</text>
<text x="189.8" y="178.3">RX_PCS_P &lt;2A5&gt;</text>
<text x="152.6" y="181.9" transform="rotate(-90 152.6 181.9)">1</text>
<text x="152.6" y="192.4" transform="rotate(-90 152.6 192.4)">2</text>
<text x="165" y="195.2">1</text>
<text x="173.8" y="195.2">2</text>
<text x="189.8" y="196.1">RX_PCS_M &lt;2A5&gt;</text>
<text x="227.6" y="195.2">Title</text>
<text x="227.6" y="200.6">Size</text>
<text x="229.4" y="202.3">A3</text>
<text x="234.7" y="200.6">Document Number</text>
<text x="286.3" y="200.6">Rev</text>
<text x="288.1" y="202.3">C</text>
<text x="227.6" y="205.9">Date:</text>
<text x="236.9" y="205.9">Friday, November 04, 2011</text>
<text x="263.2" y="205.9">Sheet</text>
<text x="272.1" y="205.9">2</text>
<text x="277.4" y="205.9">of</text>
<text x="282.7" y="205.9">31</text>
</g>
<g font-size="1.6" fill="#000040">
<text x="20.1" y="11">&lt;2C21&gt; PA_ON_IMT</text>
<text x="13.2" y="12.8">&lt;2C13,4D4,5B2,5C3&gt;</text>
<text x="13.2" y="14.6">&lt;2C13,4D4,5B2,5C3&gt;</text>
<text x="29.9" y="12.8">PA_R0</text>
<text x="29.9" y="14.6">PA_R1</text>
<text x="3.4" y="43">&lt;4A5&gt; TX_IMT</text>
<text x="74.5" y="62.6">&lt;3B3&gt; CP_CELL</text>
<text x="170.4" y="73.3">&lt;2D2&gt; DUP_RX_IMT_P</text>
<text x="170.4" y="91">&lt;2D2&gt; DUP_RX_IMT_M</text>
<text x="32.6" y="119.5">&lt;2C21&gt; PA_ON_PCS</text>
<text x="25.5" y="123">&lt;2C13,4D4,5C3,5D2&gt;</text>
<text x="25.5" y="124.8">&lt;2C13,4D4,5C3,5D2&gt;</text>
<text x="42.4" y="123">PA_R0</text>
<text x="42.4" y="124.8">PA_R1</text>
<text x="3.4" y="142.6">&lt;4A5&gt; TX_PCS</text>
<text x="152.4" y="147.9">CP_IMT &lt;3C2&gt;</text>
<text x="119" y="178.2">&lt;1B2&gt; DUP_RX_PCS_P</text>
<text x="119" y="195.9">&lt;1B2&gt; DUP_RX_PCS_M</text>
</g>
<g font-size="1.6" fill="#f00">
<text x="37.9" y="10.2" transform="rotate(180 37.9 10.2)">o</text>
<text x="37.9" y="12" transform="rotate(180 37.9 12)">o</text>
<text x="37.9" y="13.8" transform="rotate(180 37.9 13.8)">o</text>
<text x="233.8" y="32.4">o</text>
<text x="16.6" y="42.2" transform="rotate(180 16.6 42.2)">o</text>
<text x="233.8" y="48.4">o</text>
<text x="89.5" y="61.8" transform="rotate(180 89.5 61.8)">o</text>
<text x="144.9" y="62.6">o</text>
<text x="234.2" y="62.6">o</text>
<text x="190.8" y="72.5" transform="rotate(180 190.8 72.5)">o</text>
<text x="235.6" y="73.3">o</text>
<text x="190.8" y="90.3" transform="rotate(180 190.8 90.3)">o</text>
<text x="233.8" y="91">o</text>
<text x="241.3" y="112.4">o</text>
<text x="52.1" y="118.7" transform="rotate(180 52.1 118.7)">o</text>
<text x="52.1" y="122.3" transform="rotate(180 52.1 122.3)">o</text>
<text x="52.1" y="124" transform="rotate(180 52.1 124)">o</text>
<text x="249.8" y="131.9">o</text>
<text x="18.3" y="141.8" transform="rotate(180 18.3 141.8)">o</text>
<text x="150.1" y="147.2" transform="rotate(180 150.1 147.2)">o</text>
<text x="249.8" y="147.9">o</text>
<text x="188.9" y="157.9">PDET_IN</text>
<text x="200.1" y="158.6">o</text>
<text x="141" y="177.4" transform="rotate(180 141 177.4)">o</text>
<text x="185.8" y="178.2">o</text>
<text x="141" y="195.2" transform="rotate(180 141 195.2)">o</text>
<text x="185.8" y="195.9">o</text>
</g>
<g font-size="1.6" fill="#000080">
<text x="49.8" y="19.2">C201</text>
<text x="49.8" y="21">100pF</text>
<text x="49.8" y="22.8">5%</text>
<text x="58.7" y="19.2">C232</text>
<text x="58.7" y="21">100pF</text>
<text x="58.7" y="22.8">5%</text>
<text x="67.6" y="19.2">C200</text>
<text x="67.6" y="21">100pF</text>
<text x="67.6" y="22.8">5%</text>
<text x="135.2" y="22.8">C210</text>
<text x="147.6" y="22.8">C203</text>
<text x="163.6" y="22.8">C202</text>
<text x="174.3" y="22.8">C237</text>
<text x="49.8" y="26.3">0201</text>
<text x="49.8" y="24.5">50V</text>
<text x="58.7" y="26.3">0201</text>
<text x="58.7" y="24.5">50V</text>
<text x="67.6" y="26.3">0201</text>
<text x="67.6" y="24.5">50V</text>
<text x="104.9" y="28.1">U200</text>
<text x="104.9" y="29.9">ACPM-5001-TR1</text>
<text x="135.2" y="24.5">100P</text>
<text x="135.2" y="28.1">25V</text>
<text x="135.2" y="29.9">0201</text>
<text x="135.6" y="26.3">±10%</text>
<text x="147.6" y="24.5">100N</text>
<text x="147.6" y="28.1">6.3V</text>
<text x="147.6" y="29.9">0201</text>
<text x="148.1" y="26.3">±10%</text>
<text x="163.6" y="24.5">39P</text>
<text x="163.6" y="28.1">25V</text>
<text x="163.6" y="29.9">0201</text>
<text x="164.1" y="26.3">±5%</text>
<text x="174.3" y="24.5">4.7U</text>
<text x="174.3" y="28.1">6.3V</text>
<text x="174.3" y="26.3">±20%</text>
<text x="174.3" y="29.9">0402</text>
<text x="195.6" y="29.9">FL200</text>
<text x="49.8" y="35.2">L225</text>
<text x="195.6" y="31.6">B39212B7964P810</text>
<text x="24.9" y="39.6">C246</text>
<text x="49.8" y="37">2.6nH±0.1nH</text>
<text x="51.6" y="40.5">0201</text>
<text x="67.6" y="40.5">R102</text>
<text x="87.2" y="39.6">C209</text>
<text x="154.7" y="40.5">2.7nH</text>
<text x="156.5" y="37">L206</text>
<text x="229.4" y="38.8">L203</text>
<text x="229.4" y="40.5">12nH</text>
<text x="24.9" y="46.9">3.pF</text>
<text x="51.6" y="45">C235</text>
<text x="65.8" y="45.1">0R</text>
<text x="65.8" y="47.3">±5%</text>
<text x="87.2" y="45.9">22P</text>
<text x="87.2" y="47.6">25V</text>
<text x="151.2" y="45.9">C205</text>
<text x="151.2" y="47.6">NM</text>
<text x="154.7" y="42.3">2.7nH±0.2nH</text>
<text x="154.7" y="44.1">0201</text>
<text x="168.9" y="45.9">C206</text>
<text x="168.9" y="47.6">NM</text>
<text x="229.4" y="42.3">±5%</text>
<text x="229.4" y="44.1">1.0X0.6mm</text>
<text x="24.9" y="49.1">50V</text>
<text x="24.9" y="51.2">+/-0.25pF</text>
<text x="24.9" y="53.3">0201</text>
<text x="39.2" y="51.2">L222</text>
<text x="39.2" y="53">4.7nH</text>
<text x="51.6" y="52.3">3.9pF</text>
<text x="65.8" y="49.4">0201</text>
<text x="80" y="49.4">L221</text>
<text x="80" y="51.2">NM</text>
<text x="87.2" y="51.2">0201</text>
<text x="87.6" y="49.4">±5%</text>
<text x="151.2" y="51.2">0201</text>
<text x="168.9" y="51.2">0201</text>
<text x="39.2" y="54.8">4.7nH±3%</text>
<text x="39.2" y="56.5">0201</text>
<text x="51.6" y="54.4">50V</text>
<text x="51.6" y="56.5">+/-0.25pF</text>
<text x="51.6" y="58.7">0201</text>
<text x="80" y="54.8">0201</text>
<text x="40.9" y="65.4">C230</text>
<text x="176.1" y="60.1">L200</text>
<text x="193.8" y="60.1">C207</text>
<text x="193.8" y="65.4">22P</text>
<text x="40.9" y="67.6">2.2pF</text>
<text x="40.9" y="69.7">50V</text>
<text x="40.9" y="71.8">+/-0.25pF</text>
<text x="176.1" y="67.2">NM</text>
<text x="176.1" y="69">0201</text>
<text x="193.8" y="70.8">0201</text>
<text x="193.8" y="67.2">25V</text>
<text x="194.3" y="69">±5%</text>
<text x="217" y="70.8">C256</text>
<text x="40.9" y="74">0201</text>
<text x="217" y="76.1">22P</text>
<text x="217" y="77.9">25V</text>
<text x="204.5" y="79.7">L211</text>
<text x="204.5" y="81.4">3.7nH</text>
<text x="204.5" y="83.2">3.7nH±0.1nH</text>
<text x="217" y="81.4">0201</text>
<text x="217.4" y="79.7">±5%</text>
<text x="204.5" y="85">0201</text>
<text x="217" y="88.5">C255</text>
<text x="217" y="93.9">22P</text>
<text x="217" y="95.7">25V</text>
<text x="217" y="99.2">0201</text>
<text x="217.4" y="97.4">±5%</text>
<text x="199.2" y="109.9">L205</text>
<text x="218.7" y="109.9">C218</text>
<text x="199.2" y="117">NM</text>
<text x="199.2" y="118.8">0201</text>
<text x="218.7" y="115.2">22P</text>
<text x="218.7" y="117">25V</text>
<text x="219.2" y="118.8">±5%</text>
<text x="99.6" y="122.3">C211</text>
<text x="99.6" y="124.1">100pF</text>
<text x="99.6" y="125.9">5%</text>
<text x="149.4" y="120.5">C234</text>
<text x="149.4" y="122.3">100P</text>
<text x="149.4" y="125.9">25V</text>
<text x="149.8" y="124.1">±10%</text>
<text x="161.8" y="120.5">C212</text>
<text x="161.8" y="122.3">100N</text>
<text x="161.8" y="125.9">6.3V</text>
<text x="162.3" y="124.1">±10%</text>
<text x="177.8" y="120.5">C213</text>
<text x="177.8" y="122.3">39P</text>
<text x="177.8" y="125.9">25V</text>
<text x="178.3" y="124.1">±5%</text>
<text x="186.7" y="120.5">C214</text>
<text x="186.7" y="122.3">2.2U</text>
<text x="186.7" y="125.9">10V</text>
<text x="186.7" y="124.1">±10%</text>
<text x="218.7" y="120.5">0201</text>
<text x="64" y="127.7">C233</text>
<text x="64" y="129.4">100pF</text>
<text x="64" y="131.2">5%</text>
<text x="72.9" y="127.7">C231</text>
<text x="72.9" y="129.4">100pF</text>
<text x="72.9" y="131.2">5%</text>
<text x="99.6" y="129.4">0201</text>
<text x="99.6" y="127.7">50V</text>
<text x="113.8" y="127.7">U201</text>
<text x="113.8" y="129.4">ACPM-5002-TR1</text>
<text x="149.4" y="127.7">0201</text>
<text x="161.8" y="127.7">0201</text>
<text x="177.8" y="127.7">0201</text>
<text x="186.7" y="127.7">0402</text>
<text x="208.1" y="129.4">FL201</text>
<text x="208.1" y="131.2">B39202B7955P810</text>
<text x="48" y="134.8">L227</text>
<text x="48" y="136.5">2.7nH±0.2nH</text>
<text x="64" y="134.8">0201</text>
<text x="64" y="133">50V</text>
<text x="72.9" y="134.8">0201</text>
<text x="72.9" y="133">50V</text>
<text x="179.6" y="135.7">C215</text>
<text x="23.2" y="139.2">C249</text>
<text x="49.8" y="140.1">0201</text>
<text x="65.8" y="140.1">R103</text>
<text x="81.8" y="139.2">C236</text>
<text x="179.6" y="141.9">22P</text>
<text x="179.6" y="143.7">25V</text>
<text x="241.8" y="138.3">L204</text>
<text x="241.8" y="140.1">15nH</text>
<text x="241.8" y="141.9">±5%</text>
<text x="241.8" y="143.7">1.0X0.6mm</text>
<text x="23.2" y="146.5">3.3pF</text>
<text x="23.2" y="148.6">50V</text>
<text x="49.8" y="144.5">C248</text>
<text x="65.8" y="144.7">0R</text>
<text x="65.8" y="146.9">±5%</text>
<text x="65.8" y="149">0201</text>
<text x="81.8" y="145.4">22P</text>
<text x="81.8" y="147.2">25V</text>
<text x="82.3" y="149">±5%</text>
<text x="174.3" y="145.4">C216</text>
<text x="174.3" y="147.2">NM</text>
<text x="179.6" y="147.2">0201</text>
<text x="180.1" y="145.4">±5%</text>
<text x="190.3" y="145.4">C217</text>
<text x="190.3" y="147.2">NM</text>
<text x="23.2" y="150.8">+/-0.25pF</text>
<text x="23.2" y="152.9">0201</text>
<text x="37.4" y="150.8">L226</text>
<text x="37.4" y="152.5">4.7nH</text>
<text x="37.4" y="154.3">4.7nH±3%</text>
<text x="49.8" y="151.8">22pF</text>
<text x="49.8" y="154">25V</text>
<text x="76.5" y="150.8">L223</text>
<text x="76.5" y="152.5">NM</text>
<text x="81.8" y="150.8">0201</text>
<text x="174.3" y="150.8">0201</text>
<text x="190.3" y="150.8">0201</text>
<text x="37.4" y="156.1">0201</text>
<text x="49.8" y="156.1">5%</text>
<text x="49.8" y="158.2">0201</text>
<text x="76.5" y="156.1">0201</text>
<text x="156.1" y="156.1">C208</text>
<text x="163.3" y="161.4">R202</text>
<text x="173.9" y="156.1">R200</text>
<text x="176.6" y="160.7">43R</text>
<text x="182.8" y="161.4">R201</text>
<text x="39.2" y="163.2">C253</text>
<text x="39.2" y="165.4">2.2pF</text>
<text x="39.2" y="167.5">50V</text>
<text x="154.6" y="162.5">33pF</text>
<text x="155.4" y="164.6">25V</text>
<text x="156" y="166.8">5%</text>
<text x="162.4" y="166.8">1/20W</text>
<text x="163.3" y="163.2">130R</text>
<text x="164.9" y="165">.05</text>
<text x="174.8" y="162.9">1/20W</text>
<text x="176.1" y="167.1">0201</text>
<text x="177.3" y="165">.05</text>
<text x="181.9" y="166.8">1/20W</text>
<text x="182.8" y="163.2">130R</text>
<text x="184.4" y="165">.05</text>
<text x="39.2" y="169.6">+/-0.25pF</text>
<text x="39.2" y="171.7">0201</text>
<text x="154.7" y="168.9">0201</text>
<text x="163.6" y="168.9">0201</text>
<text x="183.2" y="168.9">0201</text>
<text x="167.2" y="175.7">R104</text>
<text x="154.7" y="184.6">L215</text>
<text x="167.2" y="180.3">0R</text>
<text x="167.2" y="182.4">±5%</text>
<text x="167.2" y="184.6">0201</text>
<text x="154.7" y="186.3">4.3nH</text>
<text x="154.7" y="188.1">4.3nH±3%</text>
<text x="154.7" y="189.9">0201</text>
<text x="167.2" y="193.4">R105</text>
<text x="167.2" y="198.1">0R</text>
<text x="167.2" y="200.2">±5%</text>
<text x="167.2" y="202.3">0201</text>
</g>
<g font-size="1.6" fill="#004080">
<text x="117.5" y="34.5">VCC1</text>
<text x="105.8" y="39.8">VBP</text>
<text x="105.8" y="38.1">VMODE</text>
<text x="105.8" y="36.3">VEN</text>
<text x="116.3" y="39.8">RFOUT</text>
<text x="117.5" y="36.3">VCC2</text>
<text x="118.7" y="41.6">CPL</text>
<text x="196.5" y="39.8">TX</text>
<text x="196.5" y="41.6">ANT</text>
<text x="205.9" y="39.8">RX1</text>
<text x="205.9" y="41.6">RX2</text>
<text x="105.8" y="43.4">RFIN</text>
<text x="118.3" y="46.9">GND</text>
<text x="204.5" y="45.2">GND1</text>
<text x="204.5" y="46.9">GND2</text>
<text x="115" y="50.5">GNDSLG</text>
<text x="119.1" y="48.7">ISO</text>
<text x="204.5" y="48.7">GND3</text>
<text x="204.5" y="50.5">GND4</text>
<text x="204.5" y="52.3">GND5</text>
<text x="114.7" y="137.6">VMODE</text>
<text x="114.7" y="135.8">VEN</text>
<text x="126.4" y="134.1">VCC1</text>
<text x="126.4" y="135.8">VCC2</text>
<text x="114.7" y="143">RFIN</text>
<text x="114.7" y="139.4">VBP</text>
<text x="125.2" y="139.4">RFOUT</text>
<text x="127.6" y="141.2">CPL</text>
<text x="209" y="139.4">TX</text>
<text x="209" y="141.2">ANT</text>
<text x="218.3" y="139.4">RX1</text>
<text x="218.3" y="141.2">RX2</text>
<text x="127.1" y="146.5">GND</text>
<text x="127.9" y="148.3">ISO</text>
<text x="216.9" y="144.7">GND1</text>
<text x="216.9" y="146.5">GND2</text>
<text x="216.9" y="148.3">GND3</text>
<text x="123.9" y="150.1">GNDSLG</text>
<text x="216.9" y="150.1">GND4</text>
<text x="216.9" y="151.8">GND5</text>
</g>
<g font-size="1.6" fill="#00f">
<text x="197.4" y="35.2">1950MHZ</text>
<text x="197.4" y="37">2140MHZ</text>
<text x="108.5" y="56.5">1920-1980MHZ</text>
<text x="209.8" y="134.8">1880.0MHz</text>
<text x="209.8" y="136.5">1960.0MHz</text>
<text x="117.4" y="156.1">1850-1910MHZ</text>
</g>
<g font-size="1.6" fill="#0000a0">
<text x="80" y="53">2.2NH</text>
<text x="151.2" y="49.4">1.0PF</text>
<text x="168.9" y="49.4">1.0PF</text>
<text x="176.1" y="65.4">2.7NH</text>
<text x="199.2" y="115.2">3.9NH</text>
<text x="174.3" y="149">1.0PF</text>
<text x="183.2" y="149">1.0PF</text>
<text x="76.5" y="154.3">2.2NH</text>
</g>
<g font-size="1.3">
<text x="30.8" y="1.3">5</text>
<text x="88.9" y="1.3">4</text>
<text x="147" y="1.3">3</text>
<text x="205" y="1.3">2</text>
<text x="263.1" y="1.3">1</text>
<text x=".5" y="28.4">D</text>
<text x="292.6" y="28.4">D</text>
<text x=".5" y="79.5">C</text>
<text x="292.6" y="79.5">C</text>
<text x=".5" y="130.6">B</text>
<text x="292.6" y="130.6">B</text>
<text x=".5" y="181.7">A</text>
<text x="292.6" y="181.7">A</text>
<text x="30.8" y="207.4">5</text>
<text x="88.9" y="207.4">4</text>
<text x="147" y="207.4">3</text>
<text x="205" y="207.4">2</text>
<text x="263.1" y="207.4">1</text>
</g>
</svg>
